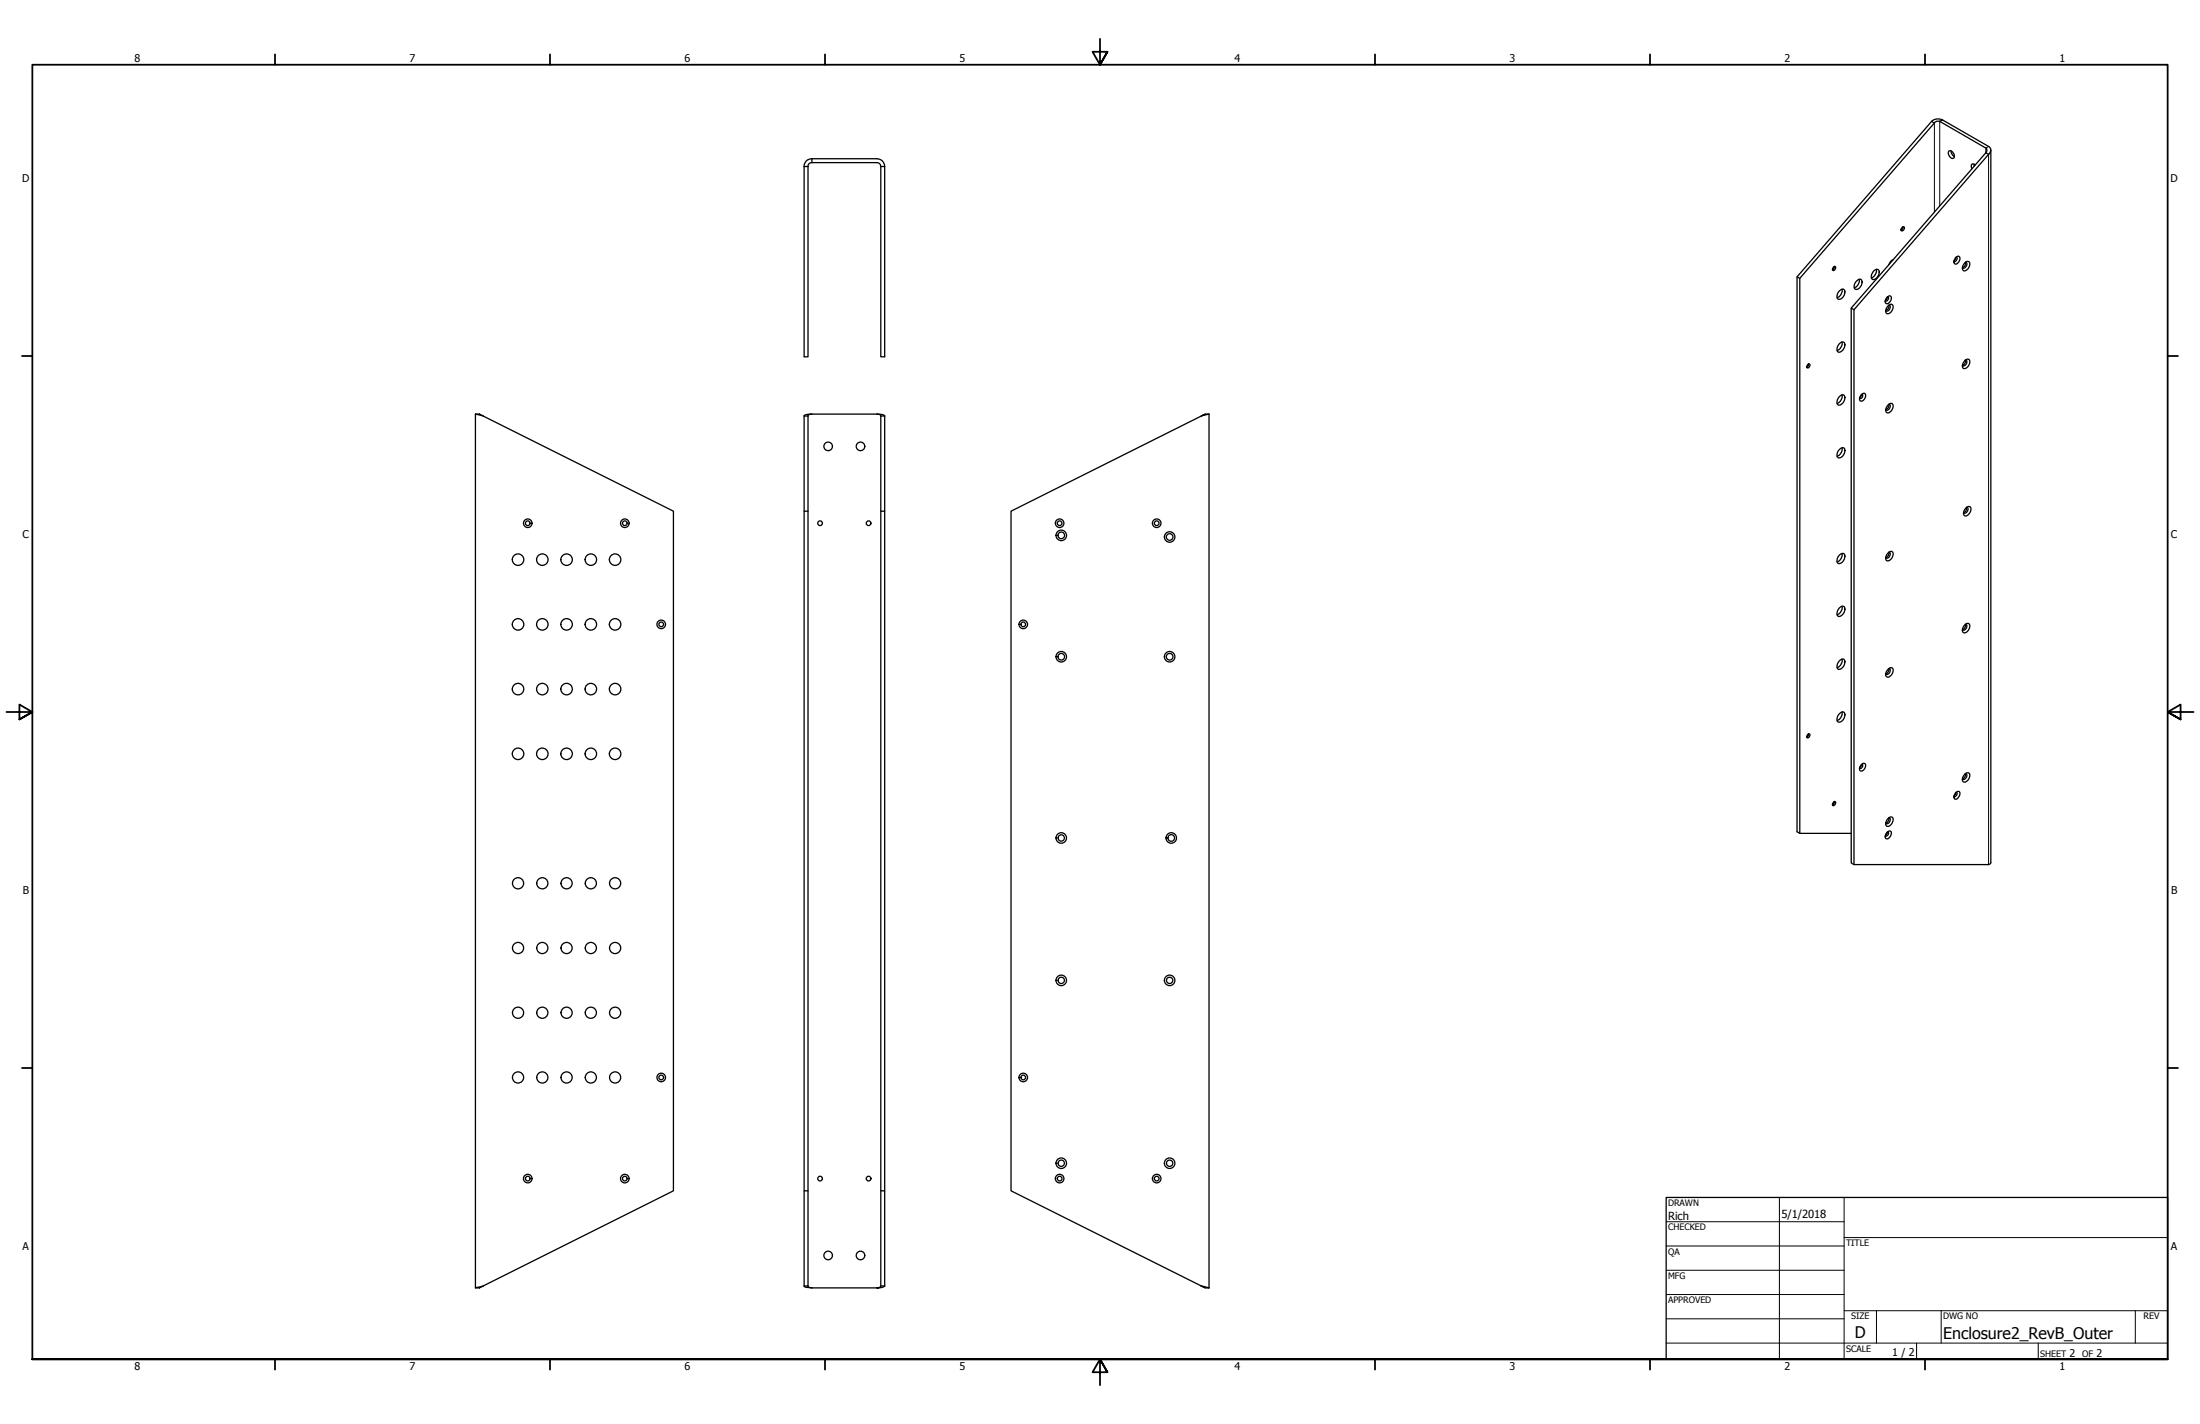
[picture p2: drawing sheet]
<svg xmlns="http://www.w3.org/2000/svg" width="864mm" height="559mm" viewBox="0 0 864 559" stroke-linecap="round" stroke-linejoin="round" font-family="sans-serif">
<!-- layer: Visible (ANSI) -->
<g fill="none" stroke="#000" stroke-width=".51">
<path d="M758.3 47.6l-52.9 61v217.8l1.1 .6M758.3 47.6l1 .7M759.3 48.3l-52.8 60.9v217.8M761.4 47.6l18.1 10.5a1.16 1.16 0 0 1 0 1.8M761.4 47.6a1.78 1.78 0 0 0-2.1 .7M762.5 47.1l18.1 10.4a1.8 1.8 0 0 1 0 3.1M762.5 47.1a3.8 3.8 0 0 0-4.2 .5M762.5 47.1l-1.1 .5M764.9 59.4a1.79 1.79 0 0 1 1.9 .4 1.79 1.79 0 0 1 .3 1.9l-.1 .3a1.91 1.91 0 0 1-2.1-2.6zM765.9 59.2l.4 1.3 .9 1M779.5 59.9l1.1 .7M779.5 59.9l-52.8 61v217.7l1.1 .7"/>
<path d="M781.5 58.9v279.6l-.9 .8h-52.8v-217.8l52.8-60.9M315.7 65.3v74.7h1.5v-74.7M315.7 65.3h1.5M318.7 63.8h25.5a1.52 1.52 0 0 1 1.6 1.5M318.7 62.3h25.5a3 3 0 0 1 3.1 3M318.7 62.3a2.93 2.93 0 0 0-3 3M318.7 63.8a1.42 1.42 0 0 0-1.5 1.5M318.7 62.3v1.5M345.8 65.3v74.7h1.5v-74.7M345.8 65.3h1.5M774.9 64.4l.1 .8M775.3 64.8a.9 .9 0 0 0-1.3-.3l-.2 .7 .3 1"/>
<path d="M746.8 89.2l.5-.2a.96 .96 0 0 1 .1 1.1 .96 .96 0 0 1-1.1 .4v-.7zM747 89l-.7 1.2M747 89v.6l-.7 .7M705.4 108.6l1.1 .6M719.8 104.7l.3-.2a.84 .84 0 0 1 .4 1.1 .84 .84 0 0 1-1.1 .4v-.7zM720 104.6l-.7 1.2M720.1 104.6l-.3 .9-.5 .4M721.9 114.4l.4-.5a1.1 1.1 0 0 1 1.6-.3 1.1 1.1 0 0 1 .3 1.5 2.01 2.01 0 0 1-3 2v-1.6zM723.1 113.5a3.1 3.1 0 0 1-1.9 3.3M729 110a1.1 1.1 0 0 1 1.6-.3 1.1 1.1 0 0 1 .3 1.6l-.9 1.7a1.23 1.23 0 0 1-1.8 .5 1.23 1.23 0 0 1-.2-1.9zM729.8 109.6a3.1 3.1 0 0 1-1.9 3.4M735.3 106.6a1.19 1.19 0 0 1 1.3-1 1.19 1.19 0 0 1 1.1 1.2 2.58 2.58 0 0 1-2.7 2.8 2.27 2.27 0 0 1 .3-3z"/>
<path d="M736.6 105.7a3.4 3.4 0 0 1-2 3.4M740.8 116.6l-.1 .7-.5 .5M740.9 116.5a.81 .81 0 0 1 .3 1.1 .81 .81 0 0 1-1.1 .3M741 116.5a.81 .81 0 0 1 1.3-.1 2.24 2.24 0 0 1-1.7 2.8 1.57 1.57 0 0 1 .4-2.7zM741.4 119.8h.3a1.36 1.36 0 0 1 .1 1.5 1.36 1.36 0 0 1-1.4 .7l-.1-.3M741.5 119.8l-.3 1.2-.9 .8M743.2 101.9l-.8 .5-1 1.5M767.1 102.2l.7-1.2a.81 .81 0 0 1 .3 1 .81 .81 0 0 1-1.1 .4M767.5 101.3a1.01 1.01 0 0 1 1.5-.7 1.01 1.01 0 0 1 .2 1.6l-.5 .9a.98 .98 0 0 1-1.4 .4l-.3-.7zM771.3 103.2a1.12 1.12 0 0 1 1.6-.5 1.12 1.12 0 0 1 .2 1.7l-1 1.5a.98 .98 0 0 1-1.7-.2v-1zM771.5 102.9a1.22 1.22 0 0 1 .6 1.3 1.22 1.22 0 0 1-1 1l-.7-.3M771.5 102.9l-.2 1.3-.9 .8"/>
<path d="M722.3 134.6a1.12 1.12 0 0 1 1.6-.2 1.12 1.12 0 0 1 .3 1.5l-.9 1.6a1.28 1.28 0 0 1-2.1 .3v-1.5zM723.1 134.2a3.2 3.2 0 0 1-1.9 3.4M726.7 120.9l1.1 .6M741.2 120a1.18 1.18 0 0 1 1.8-.2 2.36 2.36 0 0 1-2.5 3.1l-.2-1.3zM709.7 142.9l.5-.1a.92 .92 0 0 1 .1 1.1 .92 .92 0 0 1-1 .4v-.7zM709.9 142.8l-.7 1.2 .5-.3 .3-.9M722.3 155.4a1.1 1.1 0 0 1 1.6-.4 1.1 1.1 0 0 1 .3 1.6l-.9 1.7a1.28 1.28 0 0 1-2.1 .3v-1.6zM723.1 154.9a3.1 3.1 0 0 1-1.9 3.4M730.7 154.8l-.7 1.2M730.8 154.7a.84 .84 0 0 1 .3 1.1 .84 .84 0 0 1-1.1 .4M730.9 154.7a.81 .81 0 0 1 1.3-.1 1.99 1.99 0 0 1-2 2.7l-.2-1.2zM741.2 158.9a1.13 1.13 0 0 1 1.6-.5 1.13 1.13 0 0 1 .2 1.7l-1 1.5a1.03 1.03 0 0 1-1.4 .3 1.03 1.03 0 0 1-.3-1.4z"/>
<path d="M741.4 158.7h.3a1.39 1.39 0 0 1 .1 1.5 1.39 1.39 0 0 1-1.4 .7l-.1-.3M741.5 158.7l-.3 1.2-.9 .8M771.3 141.5a1.12 1.12 0 0 1 1.6-.4 1.12 1.12 0 0 1 .2 1.6l-.6 1.1-.8 .7a.96 .96 0 0 1-1.3-.2 .96 .96 0 0 1 0-1.2zM771.5 141.3l-.2 1.3-.9 .7 .1 .2a1.35 1.35 0 0 0 1.4-.6 1.35 1.35 0 0 0-.1-1.5h-.3M186.6 162.5v342.9h1.6M186.6 162.5l3.1 .8M186.6 162.5h1.6M188.2 162.5l1.5 .8M188.2 162.5l.3 .2M189.7 163.3l74.7 37.3v266.7l-74.7 37.3M315.7 163.3v341.3M315.7 163.3h1.5"/>
<path d="M317.2 163.3v341.3M318.7 162.5a3.2 3.2 0 0 0-3 .8M318.7 162.5a1.17 1.17 0 0 0-1.5 .8M318.7 162.5h25.5M344.2 162.5a1.27 1.27 0 0 1 1.6 .8M344.2 162.5a3.4 3.4 0 0 1 3.1 .8M345.8 163.3v341.3M345.8 163.3h1.5M347.3 163.3v341.3M471.6 163.3l1.5-.8h1.5zM472.7 162.7l-75.8 37.9v266.7l74.7 37.3M474.6 162.5v342.9"/>
<path d="M721.9 176.6l.4-.5a1.1 1.1 0 0 1 1.6-.3 1.1 1.1 0 0 1 .3 1.6 2.01 2.01 0 0 1-3 1.9v-1.6zM723.1 175.7a3.1 3.1 0 0 1-1.9 3.4M771.7 199.3a1.13 1.13 0 0 1 1.7-.4 1.13 1.13 0 0 1 .2 1.7l-.6 1a1.12 1.12 0 0 1-1.2 .9 1.12 1.12 0 0 1-1-1.1l.2-1.1zM315.7 200.6h1.5M345.8 200.6h1.5M722.3 217.6a1.1 1.1 0 0 1 1.6-.3 1.1 1.1 0 0 1 .3 1.5 2.01 2.01 0 0 1-3 2v-1.6zM723.1 217.2a3.1 3.1 0 0 1-1.9 3.3M741.2 217a1.18 1.18 0 0 1 1.8-.3 2.36 2.36 0 0 1-2.5 3.2l-.2-1.3zM741.4 216.8h.3a1.36 1.36 0 0 1 .1 1.5 1.36 1.36 0 0 1-1.4 .6l-.1-.2M741.5 216.7l-.3 1.3-.9 .8M770.8 201l.2 .3a1.35 1.35 0 0 0 1.3-.7 1.35 1.35 0 0 0-.1-1.5h-.3l.1 .8-.5 .8-.7 .5M721.9 238.8a1.19 1.19 0 0 1 1.3-.9 1.19 1.19 0 0 1 1 1.1 2.59 2.59 0 0 1-2.7 2.8l-.4-1.3z"/>
<path d="M723.1 237.9a3.2 3.2 0 0 1-1.9 3.4M721.9 259.5l.4-.4a1.1 1.1 0 0 1 1.6-.4 1.1 1.1 0 0 1 .3 1.6l-.9 1.7a1.28 1.28 0 0 1-2.1 .3v-1.6zM723.1 258.6a3.1 3.1 0 0 1-1.9 3.4M771.3 245.2a1.12 1.12 0 0 1 1.6-.4 1.12 1.12 0 0 1 .2 1.6l-.6 1.1-.8 .7a.96 .96 0 0 1-1.3-.2 .96 .96 0 0 1 0-1.2zM771.5 245h.3a1.36 1.36 0 0 1 .1 1.5 1.36 1.36 0 0 1-1.4 .7l-.1-.2M771.5 245l-.2 1.3-.9 .7M723.1 279.4a3.1 3.1 0 0 1-1.9 3.4M741.2 262.6a1.13 1.13 0 0 1 1.6-.5 1.13 1.13 0 0 1 .2 1.7l-1 1.5a1.03 1.03 0 0 1-1.4 .3 1.03 1.03 0 0 1-.3-1.4zM741.4 262.4h.3a1.39 1.39 0 0 1 .1 1.5 1.39 1.39 0 0 1-1.4 .7l-.1-.3M741.5 262.4l-.3 1.2-.9 .8M709.7 288.1l.5-.1a.92 .92 0 0 1 .1 1 .92 .92 0 0 1-1 .4v-.6zM709.9 288l-.7 1.2"/>
<path d="M710 288l-.3 .9-.5 .4M721.9 280.3l.4-.5a1.1 1.1 0 0 1 1.6-.3 1.1 1.1 0 0 1 .3 1.6 2.01 2.01 0 0 1-3 1.9v-1.6zM730.8 299.9a.84 .84 0 0 1 .3 1.1 .84 .84 0 0 1-1.1 .4M719.8 314.7l.3-.2a.81 .81 0 0 1 .4 1.1 .81 .81 0 0 1-1.1 .4v-.7zM720.1 314.5l-.3 1-.5 .3 .7-1.2M730.5 300.3a1.11 1.11 0 0 1 1.7-.5 1.99 1.99 0 0 1-2 2.7l-.2-1.3zM730.7 300l-.7 1.2M767.5 311.3a.99 .99 0 0 1 1.4-.7 .99 .99 0 0 1 .3 1.5l-.5 1a.98 .98 0 0 1-1.4 .4l-.3-.7zM767.8 311l-.7 1.2M767.8 310.9a.84 .84 0 0 1 .3 1.1 .84 .84 0 0 1-1.1 .4M771.3 303.8a1.12 1.12 0 0 1 1.6-.4 1.12 1.12 0 0 1 .2 1.7l-1 1.4a1.03 1.03 0 0 1-1.4 .3 1.03 1.03 0 0 1-.3-1.4zM771.5 303.6a1.22 1.22 0 0 1 .6 1.4 1.22 1.22 0 0 1-1.3 .9l-.4-.3 .9-.8 .2-1.2"/>
<path d="M706.5 327h20.2M740.5 327h.2M740.8 326.6l-.1 .7-.5 .5M740.9 326.5a.84 .84 0 0 1 .3 1.1 .84 .84 0 0 1-1.1 .3M741 326.5a.81 .81 0 0 1 1-.4 .81 .81 0 0 1 .4 1.1l-.7 1.4a1.04 1.04 0 0 1-1.4 .5l-.2-1.2zM741.2 321.2a1.18 1.18 0 0 1 1.8-.3 2.36 2.36 0 0 1-2.5 3.2l-.2-1.3zM741.4 321h.3a1.36 1.36 0 0 1 .1 1.5 1.36 1.36 0 0 1-1.4 .7l-.1-.3M741.5 321l-.3 1.2-.9 .8M315.7 467.3h1.5M345.8 467.3h1.5M188.5 505.2l-.3 .2M189.7 504.6l-3.1 .8"/>
<path d="M189.7 504.6l-1.5 .8M315.7 504.6h1.5M315.7 504.6a3.7 3.7 0 0 0 3 .8M317.2 504.6a1.31 1.31 0 0 0 1.5 .8M318.7 505.4h25.5M345.8 504.6l-.5 .5-1.1 .3a4 4 0 0 0 3.1-.8M345.8 504.6h1.5M471.6 504.6l1.5 .8h1.5M471.6 504.6l3 .8M471.6 504.6l1.1 .6"/>
<circle cx="325.1" cy="175.2" r="1.68"/>
<circle cx="337.8" cy="175.2" r="1.68"/>
<circle cx="203.4" cy="219.6" r="2.25"/>
<circle cx="207.2" cy="205.3" r="1.68"/>
<circle cx="207.2" cy="205.3" r=".92"/>
<circle cx="212.9" cy="219.6" r="2.25"/>
<circle cx="222.4" cy="219.6" r="2.25"/>
<circle cx="231.9" cy="219.6" r="2.25"/>
<circle cx="241.5" cy="219.6" r="2.25"/>
<circle cx="245.3" cy="205.3" r="1.68"/>
<circle cx="245.3" cy="205.3" r=".92"/>
<circle cx="321.9" cy="205.3" r=".92"/>
<circle cx="341" cy="205.3" r=".92"/>
<circle cx="416" cy="205.3" r=".92"/>
<circle cx="416" cy="205.3" r="1.68"/>
<circle cx="416.6" cy="210.1" r="1.3"/>
<circle cx="416.6" cy="210.1" r="2.06"/>
<circle cx="454.1" cy="205.3" r=".92"/>
<circle cx="454.1" cy="205.3" r="1.68"/>
<circle cx="459.1" cy="210.7" r="1.3"/>
<circle cx="459.1" cy="210.7" r="2.06"/>
<circle cx="203.4" cy="245" r="2.25"/>
<circle cx="212.9" cy="245" r="2.25"/>
<circle cx="222.4" cy="245" r="2.25"/>
<circle cx="231.9" cy="245" r="2.25"/>
<circle cx="241.5" cy="245" r="2.25"/>
<circle cx="259.6" cy="245" r="1.68"/>
<circle cx="259.6" cy="245" r=".92"/>
<circle cx="401.7" cy="245" r=".92"/>
<circle cx="401.7" cy="245" r="1.68"/>
<circle cx="416.6" cy="257.7" r="1.3"/>
<circle cx="416.6" cy="257.7" r="2.06"/>
<circle cx="459.1" cy="257.7" r="1.3"/>
<circle cx="459.1" cy="257.7" r="2.06"/>
<circle cx="203.4" cy="270.4" r="2.25"/>
<circle cx="212.9" cy="270.4" r="2.25"/>
<circle cx="222.4" cy="270.4" r="2.25"/>
<circle cx="231.9" cy="270.4" r="2.25"/>
<circle cx="241.5" cy="270.4" r="2.25"/>
<circle cx="203.4" cy="295.8" r="2.25"/>
<circle cx="212.9" cy="295.8" r="2.25"/>
<circle cx="222.4" cy="295.8" r="2.25"/>
<circle cx="231.9" cy="295.8" r="2.25"/>
<circle cx="241.5" cy="295.8" r="2.25"/>
<circle cx="416.6" cy="328.8" r="1.24"/>
<circle cx="416.6" cy="328.8" r="2.06"/>
<circle cx="459.8" cy="328.8" r="1.3"/>
<circle cx="459.8" cy="328.8" r="2.06"/>
<circle cx="203.4" cy="346.6" r="2.19"/>
<circle cx="212.9" cy="346.6" r="2.19"/>
<circle cx="222.4" cy="346.6" r="2.19"/>
<circle cx="231.9" cy="346.6" r="2.19"/>
<circle cx="241.5" cy="346.6" r="2.19"/>
<circle cx="203.4" cy="372" r="2.19"/>
<circle cx="212.9" cy="372" r="2.19"/>
<circle cx="222.4" cy="372" r="2.19"/>
<circle cx="231.9" cy="372" r="2.19"/>
<circle cx="241.5" cy="372" r="2.19"/>
<circle cx="203.4" cy="397.4" r="2.19"/>
<circle cx="212.9" cy="397.4" r="2.19"/>
<circle cx="222.4" cy="397.4" r="2.19"/>
<circle cx="231.9" cy="397.4" r="2.19"/>
<circle cx="241.5" cy="397.4" r="2.19"/>
<circle cx="416.6" cy="384.7" r="1.24"/>
<circle cx="416.6" cy="384.7" r="2.06"/>
<circle cx="459.1" cy="384.7" r="1.24"/>
<circle cx="459.1" cy="384.7" r="2.06"/>
<circle cx="203.4" cy="422.8" r="2.19"/>
<circle cx="212.9" cy="422.8" r="2.19"/>
<circle cx="222.4" cy="422.8" r="2.19"/>
<circle cx="231.9" cy="422.8" r="2.19"/>
<circle cx="241.5" cy="422.8" r="2.19"/>
<circle cx="259.6" cy="422.8" r="1.68"/>
<circle cx="259.6" cy="422.8" r=".92"/>
<circle cx="401.7" cy="422.8" r=".92"/>
<circle cx="401.7" cy="422.8" r="1.68"/>
<circle cx="416.6" cy="456.5" r="1.24"/>
<circle cx="416.6" cy="456.5" r="2.06"/>
<circle cx="459.1" cy="456.5" r="1.24"/>
<circle cx="459.1" cy="456.5" r="2.06"/>
<circle cx="207.2" cy="462.5" r="1.68"/>
<circle cx="207.2" cy="462.5" r=".92"/>
<circle cx="245.3" cy="462.5" r="1.68"/>
<circle cx="245.3" cy="462.5" r=".92"/>
<circle cx="321.9" cy="462.5" r=".92"/>
<circle cx="341" cy="462.5" r=".92"/>
<circle cx="416" cy="462.5" r=".92"/>
<circle cx="416" cy="462.5" r="1.68"/>
<circle cx="454.1" cy="462.5" r=".92"/>
<circle cx="454.1" cy="462.5" r="1.68"/>
<circle cx="325.1" cy="492.7" r="1.68"/>
<circle cx="337.8" cy="492.7" r="1.68"/>
</g>
<!-- layer: Visible Narrow (ANSI) -->
<path d="M759.3 48.3v34.9M761.4 47.6v33.2M780.6 57.5l-1.1 .6v1.8M780.6 60.6v278.7" fill="none" stroke="#000" stroke-width=".39"/>
<!-- layer: Border (ANSI) -->
<g fill="none" stroke="#000" stroke-width=".7">
<path d="M431.8 15.2v10.2l-2.9-5.1h5.8l-2.9 5.1 2.9-5.1M107.9 21.3v4.1M215.9 21.3v4.1M323.8 21.3v4.1M539.8 21.3v4.1M647.7 21.3v4.1M755.6 21.3v4.1M8.6 139.7h4.1M850.9 139.7h4.1M2.5 279.4h10.2l-5.1-2.9v5.8l5.1-2.9-5.1 2.9M861.1 279.4h-10.2l5.1-2.9v5.8l-5.1-2.9 5.1 2.9M8.6 419.1h4.1"/>
<path d="M850.9 419.1h4.1M12.7 533.4v-508h838.2v508h-838.2h838.2M107.9 533.4v4.1M215.9 533.4v4.1M323.8 533.4v4.1M434.7 538.5l-2.9-5.1 2.9 5.1h-5.8l2.9-5.1v10.2M539.8 533.4v4.1M647.7 533.4v4.1M755.6 533.4v4.1"/>
</g>
<!-- layer: Title (ANSI) -->
<g fill="none" stroke="#000" stroke-width=".39">
<path d="M654 479.4h69.9M698.5 469.9v63.5M723.9 469.9v63.5M654 488.9h69.9M654 498.5h69.9M723.9 485.6h127M654 508h69.9M654 517.5h69.9M723.9 514.3h127M736.6 514.3v12.7M762 514.3v12.7M838.2 514.3v12.7"/>
<path d="M654 527h196.9M752.3 527v6.4M800.1 527v6.4"/>
</g>
<path d="M654 469.9h196.9v63.5h-196.9z" fill="none" stroke="#000" stroke-width=".51"/>
<g font-size="6.3">
<text x="728.1" y="524.9">D</text>
<text x="762.8" y="525.4">Enclosure2_RevB_Outer</text>
</g>
<g font-size="4.4">
<text x="654.8" y="478.6">Rich</text>
<text x="699.3" y="478">5/1/2018</text>
</g>
<g font-size="4.2">
<text x="52.8" y="24.4">8</text>
<text x="160.8" y="24.4">7</text>
<text x="268.7" y="24.4">6</text>
<text x="376.7" y="24.4">5</text>
<text x="484.6" y="24.4">4</text>
<text x="592.6" y="24.4">3</text>
<text x="700.5" y="24.4">2</text>
<text x="808.5" y="24.4">1</text>
<text x="8.8" y="71.4">D</text>
<text x="852" y="71.4">D</text>
<text x="8.9" y="211.1">C</text>
<text x="852.2" y="211.1">C</text>
<text x="9" y="350.8">B</text>
<text x="852.2" y="350.8">B</text>
<text x="8.9" y="490.5">A</text>
<text x="852.2" y="490.5">A</text>
<text x="742.8" y="532">1 / 2</text>
<text x="812.4" y="532.6">2</text>
<text x="823" y="532.6">2</text>
<text x="52.8" y="537.5">8</text>
<text x="160.8" y="537.5">7</text>
<text x="268.7" y="537.5">6</text>
<text x="376.7" y="537.5">5</text>
<text x="484.6" y="537.5">4</text>
<text x="592.6" y="537.5">3</text>
<text x="700.5" y="537.5">2</text>
<text x="808.5" y="537.5">1</text>
</g>
<g font-size="3.5">
<text x="654.8" y="473.2">DRAWN</text>
<text x="654.8" y="482.8">CHECKED</text>
<text x="724.7" y="488.9">TITLE</text>
<text x="654.8" y="492.3">QA</text>
<text x="654.8" y="501.8">MFG</text>
<text x="654.8" y="511.4">APPROVED</text>
<text x="726.7" y="517.7">SIZE</text>
<text x="762.8" y="517.7">DWG NO</text>
<text x="841.4" y="517.7">REV</text>
<text x="724.7" y="530.4">SCALE</text>
<text x="800.9" y="532.6">SHEET</text>
<text x="817.4" y="532.6">OF</text>
</g>
</svg>
